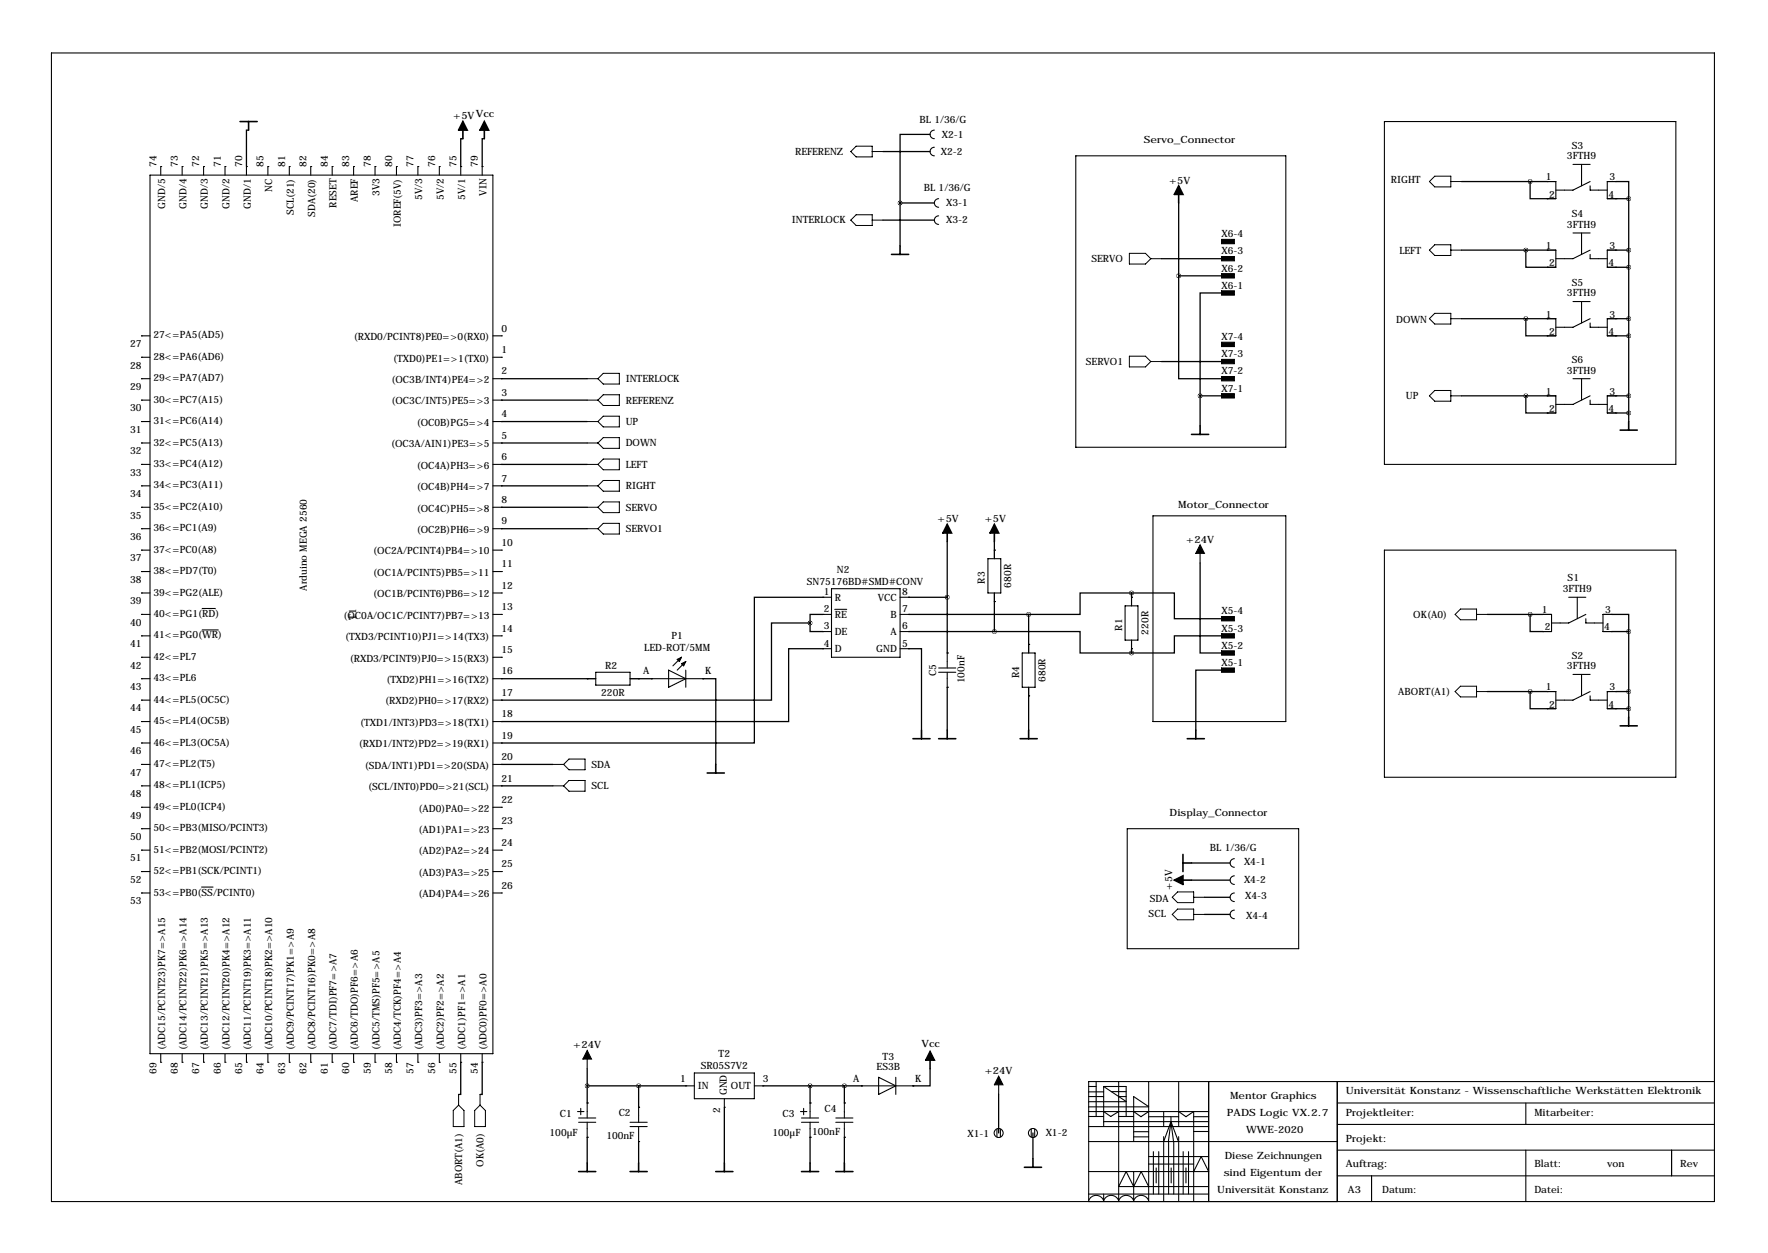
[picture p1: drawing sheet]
<svg xmlns="http://www.w3.org/2000/svg" width="419mm" height="297mm" viewBox="0 0 419 297" stroke-linecap="round" stroke-linejoin="round" font-family="sans-serif">
<g fill="none" stroke="#000" stroke-width=".25">
<path d="M12.2 12.6h394.2v272.2h-394.2zM38.1 39.5h.1M38.1 39.5v2M43.2 39.5h.1M43.2 39.5v2M48.3 39.5h.1M48.3 39.5v2M53.3 39.5h.1M53.3 39.5v2M58.4 39.5h.1M58.4 39.5v2M63.5 39.5h.1"/>
<path d="M63.5 39.5v2M68.6 39.5h.1M68.6 39.5v2M73.7 39.5h.1M73.7 39.5v2M78.7 39.5h.1M78.7 39.5v2M83.8 39.5h.1M83.8 39.5v2M88.9 39.5h.1M88.9 39.5v2M94 39.5h.1"/>
<path d="M94 39.5v2M99.1 39.5h.1M99.1 39.5v2M104.1 39.5h.1M104.1 39.5v2M109.2 39.5h.1M109.2 39.5v2M114.3 39.5h.1M114.3 39.5v2M221.5 30.8a1.02 1.02 0 0 0-1 1.1 1.02 1.02 0 0 0 1 1M221.5 34.9a1.02 1.02 0 0 0-1 1 1.02 1.02 0 0 0 1 1M255 36.9h49.8v69.1h-49.8z"/>
<path d="M328.2 28.8h69.1v81.3h-69.1zM372.9 39h4M374.9 39v5.1M35.6 41.5h81.2v208.3h-81.2zM222.5 47.1a1.02 1.02 0 0 0-1 1 1.02 1.02 0 0 0 1 1M222.5 51.2a1.02 1.02 0 0 0-1 1 1.02 1.02 0 0 0 1 1M366.8 43h.1M366.8 47.1h.1M366.8 59.3h.1M366.8 43h2v4.1h-2M366.8 59.3h2v4.1h-2M372.9 55.2h4"/>
<path d="M374.9 55.2v5.1M376.9 44.1v1h4.1M376.9 43l-4 2.1h-4.1M376.9 59.3l-4 2h-4.1M383 43h.1M383 47.1h.1M383 59.3h.1M383 43h-2v4.1h2M383 59.3h-2v4.1h2M33.5 79.6h.1M33.5 79.6h2.1M116.8 79.6h2.1"/>
<path d="M118.9 79.6h.1M366.8 63.4h.1M366.8 75.6h.1M366.8 79.6h.1M366.8 75.6h2v4h-2M372.9 71.5h4M374.9 71.5v5.1M376.9 60.3v1h4.1M376.9 76.6v1h4.1M376.9 75.6l-4 2h-4.1M383 63.4h.1M383 75.6h.1"/>
<path d="M383 79.6h.1M383 75.6h-2v4h2M33.5 99.9h.1M33.5 94.9h.1M33.5 89.8h.1M33.5 84.7h.1M33.5 99.9h2.1M33.5 94.9h2.1M33.5 89.8h2.1M33.5 84.7h2.1M116.8 99.9h2.1M116.8 94.9h2.1"/>
<path d="M116.8 89.8h2.1M116.8 84.7h2.1M118.9 99.9h.1M118.9 94.9h.1M118.9 89.8h.1M118.9 84.7h.1M366.8 93.8h.1M366.8 97.9h.1M366.8 93.8h2v4.1h-2M372.9 89.8h4M374.9 89.8v5.1M376.9 94.9v1h4.1"/>
<path d="M376.9 93.8l-4 2.1h-4.1M383 93.8h.1M383 97.9h.1M383 93.8h-2v4.1h2M33.5 105h.1M33.5 110.1h.1M33.5 115.2h.1M33.5 110.1h2.1M33.5 105h2.1M33.5 115.2h2.1M116.8 110.1h2.1M116.8 105h2.1"/>
<path d="M116.8 115.2h2.1M118.9 105h.1M118.9 110.1h.1M118.9 115.2h.1M33.5 135.5h.1M33.5 130.4h.1M33.5 125.3h.1M33.5 120.3h.1M33.5 130.4h2.1M33.5 120.3h2.1M33.5 125.3h2.1M33.5 135.5h2.1"/>
<path d="M116.8 130.4h2.1M116.8 120.3h2.1M116.8 125.3h2.1M116.8 135.5h2.1M118.9 120.3h.1M118.9 125.3h.1M118.9 130.4h.1M118.9 135.5h.1M197.1 139.6h16.3v16.2h-16.3zM234.2 132.4h3v8.2h-3zM235.7 130.4h.1M235.7 130.4v2"/>
<path d="M273.3 122.3h31.5v48.8h-31.5zM284.5 131.2v2.3M328.2 130.4h69.1v53.9h-69.1zM33.5 145.7h.1M33.5 140.6h.1M33.5 150.7h.1M33.5 155.8h.1M33.5 140.6h2.1M33.5 150.7h2.1M33.5 155.8h2.1M33.5 145.7h2.1M47.9 144.3h3.1"/>
<path d="M47.9 149.3h3.8M116.8 140.6h2.1M116.8 150.7h2.1M116.8 155.8h2.1M116.8 145.7h2.1M118.9 140.6h.1M118.9 150.7h.1M118.9 155.8h.1M118.9 145.7h.1M141.2 159.4h8.2v3h-8.2zM158.5 158.9l4.1 2-4.1 2zM160.5 156.3l1-.5-.5 1z"/>
<path d="M160.8 156.3l.5-.2-.3 .5M161.5 157.3l1.1-.5-.5 1zM161.5 155.8l-2 2M161.8 157.3l.5-.2-.2 .5M162.6 158.9v4M162.6 156.8l-2.1 2.1M195.1 141.6h.1M195.1 145.7h.1M195.1 149.7h.1M195.1 153.8h.1M195.1 145.7h2M195.1 149.7h2"/>
<path d="M195.1 141.6h2M195.1 153.8h2M197.9 144.5h2.8M213.4 145.7h2M213.4 149.7h2M213.4 141.6h2M213.4 153.8h2M215.4 141.6h.1M215.4 145.7h.1M215.4 149.7h.1M215.4 153.8h.1M222.5 159.4h4.1"/>
<path d="M222.5 158.4h4.1M224.5 154.8h.1M224.5 154.8v3.6M224.5 159.4v3.5M235.7 142.6h.1M235.7 140.6v2M242.3 154.8h3.1v8.1h-3.1zM243.8 152.8h.1M243.8 152.8v2M266.7 143.6h3v8.2h-3zM268.2 153.8h.1M268.2 141.6h.1"/>
<path d="M268.2 141.6v2M268.2 151.8v2M365.8 145.7h.1M365.8 149.7h.1M365.8 145.7h2v4h-2M371.9 141.6h4M372.9 159.9h4M373.9 141.6v5.1M374.9 159.9v5.1M375.9 145.7l-4 2h-4.1M375.9 146.7v1h4.1M382 145.7h.1"/>
<path d="M382 149.7h.1M382 145.7h-2v4h2M33.5 160.9h.1M33.5 166h.1M33.5 176.1h.1M33.5 171.1h.1M33.5 171.1h2.1M33.5 160.9h2.1M33.5 166h2.1M33.5 176.1h2.1M116.8 171.1h2.1M116.8 160.9h2.1"/>
<path d="M116.8 166h2.1M116.8 176.1h2.1M118.9 160.9h.1M118.9 166h.1M118.9 171.1h.1M118.9 176.1h.1M139.2 160.9h.1M139.2 160.9h2M149.4 160.9h2M151.4 160.9h.1M154.4 160.9h.1M154.4 160.9h12.2"/>
<path d="M166.6 160.9h.1M224.5 162.9h.1M243.8 165h.1M243.8 162.9v2.1M366.8 163.9h.1M366.8 168h.1M366.8 163.9h2v4.1h-2M376.9 163.9l-4 2.1h-4.1M376.9 165v1h4.1M383 163.9h.1M383 168h.1M383 163.9h-2v4.1h2"/>
<path d="M33.5 191.4h.1M33.5 186.3h.1M33.5 181.2h.1M33.5 196.5h.1M33.5 196.5h2.1M33.5 181.2h2.1M33.5 186.3h2.1M33.5 191.4h2.1M116.8 196.5h2.1M116.8 181.2h2.1M116.8 186.3h2.1M116.8 191.4h2.1"/>
<path d="M118.9 181.2h.1M118.9 186.3h.1M118.9 196.5h.1M118.9 191.4h.1M267.2 196.5h40.6v28.4h-40.6zM33.5 201.5h.1M33.5 206.6h.1M33.5 211.7h.1M33.5 211.7h2.1M33.5 206.6h2.1M33.5 201.5h2.1M47.8 210.3h2.7"/>
<path d="M116.8 211.7h2.1M116.8 206.6h2.1M116.8 201.5h2.1M118.9 211.7h.1M118.9 206.6h.1M118.9 201.5h.1M292.6 203.6a1.02 1.02 0 0 0-1 1 1.02 1.02 0 0 0 1 1M292.6 207.6a1.02 1.02 0 0 0-1 1 1.02 1.02 0 0 0 1 1.1M292.6 211.7a1.02 1.02 0 0 0-1 1 1.02 1.02 0 0 0 1 1M292.6 215.8a1.02 1.02 0 0 0-1 1 1.02 1.02 0 0 0 1 1M38.1 251.8h.1M38.1 249.8v2"/>
<path d="M43.2 251.8h.1M43.2 249.8v2M48.3 251.8h.1M48.3 249.8v2M53.3 251.8h.1M53.3 249.8v2M58.4 251.8h.1M58.4 249.8v2M63.5 251.8h.1M63.5 249.8v2M68.6 251.8h.1M68.6 249.8v2"/>
<path d="M73.7 251.8h.1M73.7 249.8v2M78.7 251.8h.1M78.7 249.8v2M83.8 251.8h.1M83.8 249.8v2M88.9 251.8h.1M88.9 249.8v2M94 251.8h.1M94 249.8v2M99.1 251.8h.1M99.1 249.8v2"/>
<path d="M104.1 251.8h.1M104.1 249.8v2M109.2 251.8h.1M109.2 249.8v2M114.3 251.8h.1M114.3 249.8v2M139.2 251.1v2.3M162.6 257.4h.1M162.6 257.4h2M164.6 254.4h14.2v6.1h-14.2zM178.8 257.4h2M180.8 257.4h.1"/>
<path d="M204.2 257.4h.1M204.2 257.4h12.2M208.3 255.4l4 2-4 2zM212.3 255.4v4M216.4 257.4h.1M236.7 257.2v2.2M258.1 257.6h1.7M258.1 260h3.5M258.1 258.8h3.5M259.8 256.4v8.3M261.6 257.6h5.4v7.1M261.6 257.6v9.5"/>
<path d="M261.6 257.6l5.4 3.5M263.4 258.8h3.6M265.2 256.4v28.4M265.2 260h1.8M272.3 256.4v28.4M279.4 256.4v10.7M286.5 256.4v28.4M317 256.4v28.4M406.4 256.4h-148.3v28.4M136.9 263.5h1.5M137.2 265h4M137.2 266.1h4"/>
<path d="M137.7 262.7v1.6M139.2 261.5h.1M139.2 269.6h.1M139.2 261.5v3.5M139.2 266.1v3.5M149.4 267.1h4M149.4 266.1h4M151.4 270.6h.1M151.4 262.5h.1M151.4 262.5v3.6M151.4 267.1v3.5M171.7 262.5h.1"/>
<path d="M171.7 260.5v2M189.7 263.5h1.6M190 265h4.1M190 266.1h4.1M190.5 262.7v1.6M192 261.5h.1M192 269.6h.1M192 261.5v3.5M192 266.1v3.5M198.1 265h4.1M198.1 266.1h4.1M200.2 269.6h.1"/>
<path d="M200.2 261.5h.1M200.2 261.5v3.5M200.2 266.1v3.5M236.3 267.7v1.8M237.1 267.7v1.8M244.4 267.7v1.8M245.3 267.7v1.8M258.1 262.4h14.2M258.1 263.5h28.4M258.1 270.6h58.9M258.1 277.7h28.4l-1.8-3.5-1.7 3.5M258.1 267.1h28.4"/>
<path d="M258.1 264.7h3.5M258.1 261.2h8.9M261.6 265.9h24.9M261.6 263.5l1.7 1.2 1.9-1.2M265.2 264.7h3.5M268.7 277.7v7.1M268.7 269.5h3.6M268.7 268.3h3.6M268.7 263.5l1.8 1.2 1.8-1.2M272.3 274.2h14.2M272.3 276h10.7M272.3 262.3l-3.6-2.3v10.6"/>
<path d="M272.3 264.7h7.1M273.4 273v10.1M274.1 276.9v3.5M274.7 273v10.1M275.8 263.5v3.6M275.8 269.5v15.3M277.6 265.9l-1.8 4.7M277.6 265.9l1.7 4.7M277.6 265.9l-.6 4.7v12.5M277.6 265.9l.6 4.7M277.6 264.7v1.3M277.6 276.9v3.5"/>
<path d="M278.2 270.6v12.5M279.4 269.5v15.3M279.4 263.5l1.7 1.2 1.9-1.2v21.3M280.5 273v10.1M281.1 276.9v3.5M281.7 273v10.1M283 264.7h3.5M283 268.2h3.5M317 266.6h89.4M317 272.7h89.4M317 261.5h89.4M317 278.8h89.4"/>
<path d="M325.1 278.8v6M361.7 261.5v5.1M361.7 272.7v12.1M396.2 272.7v6.1M258.1 283.1h28.4M258.1 284.6a1.88 1.88 0 0 1 1.8-1.2 1.88 1.88 0 0 1 1.7 1.2M261.6 283.1v1.7M261.6 284.6a1.88 1.88 0 0 1 1.8-1.2 1.88 1.88 0 0 1 1.8 1.2M265.2 284.6a1.88 1.88 0 0 1 1.8-1.2 1.88 1.88 0 0 1 1.7 1.2M268.8 284.6a1.88 1.88 0 0 1 1.7-1.2 1.88 1.88 0 0 1 1.8 1.2M272.3 281.3l-1.8-3.6-1.8 3.6-1.7-3.6-1.8 3.6h21.3"/>
<circle cx="236.7" cy="268.6" r="1.07"/>
<circle cx="244.9" cy="268.6" r="1.07"/>
</g>
<g fill="#000" stroke="#000" stroke-width=".25">
<path d="M289.6 56.8h3v1h-3zM289.6 68.9h3v1.1h-3zM289.6 64.9h3v1h-3zM289.6 60.8h3v1h-3zM289.6 93.3h3v1h-3zM289.6 89.3h3v1h-3zM289.6 85.2h3v1h-3zM289.6 81.1h3v1.1h-3zM284.5 129.1l1 2.1h-2zM289.6 158.4h3v1h-3zM289.6 154.3h3v1h-3zM289.6 150.2h3v1h-3z"/>
<path d="M289.6 146.2h3v1h-3zM139.2 249l1 2.1h-2zM236.7 255.1l1 2.1h-2z"/>
</g>
<g fill="none" stroke="#000" stroke-width=".38">
<path d="M56.9 28.8h4.1M58.9 28.8v2M109.7 30.8v2.1M114.8 30.8v2.1M213.4 58.3v2M279.4 46.1v2M211.3 60.3h4.1M386.1 99.9v2.1M282.4 103h4.1M284.5 101v2M384 102h4.1M224.5 126.4v2"/>
<path d="M235.7 126.4v2M216.4 175.1h4.1M218.4 173.1v2M222.5 175.1h4.1M224.5 173.1v2M241.8 175.1h4.1M243.8 173.1v2M281.4 175.1h4.1M283.5 173.1v2M384 172.1h4.1M386.1 170v2.1M167.6 183.2h4.1"/>
<path d="M169.7 181.2v2M280.4 204.6h2M280.4 202.6v4M280.4 208.6h2M220.5 251.3v2.1M137.2 277.7h4M139.2 275.7v2M149.4 277.7h4M151.4 275.7v2M169.7 277.7h4M171.7 275.7v2M190 277.7h4.1"/>
<path d="M192 275.7v2M198.1 277.7h4.1M200.2 275.7v2M242.8 276.7h4.1M244.9 274.7v2"/>
</g>
<path d="M109.7 28.8l1 2h-2zM114.8 28.8l1 2h-2zM279.4 44.1l1 2h-2zM224.5 124.3l1.1 2.1h-2.1zM235.7 124.3l1 2.1h-2zM278.4 208.6l2-1v2.1zM220.5 249.3l1 2h-2z" fill="#000" stroke="#000" stroke-width=".38"/>
<g fill="none" stroke="#000" stroke-width=".24">
<path d="M201.7 35.9l1.2-1.2h3.9v2.5h-3.9zM206.8 35.9h2.5M201.7 52.2l1.2-1.3h3.9v2.6h-3.9zM206.8 52.2h2.5M338.8 43l1.3-1.2h3.8v2.5h-3.8zM338.8 59.3l1.3-1.3h3.8v2.6h-3.8zM343.9 59.3h2.6M343.9 43h2.6M267.7 60.1h3.8l1.3 1.2-1.3 1.3h-3.8zM272.8 61.3h2.5M338.8 75.6l1.3-1.3h3.8v2.5h-3.8zM343.9 75.6h2.6"/>
<path d="M139.2 99.9h2.5M139.2 89.8h2.5M139.2 94.9h2.5M141.7 89.8l1.3-1.3h3.8v2.5h-3.8zM141.7 94.9l1.3-1.3h3.8v2.5h-3.8zM143 98.7h3.8v2.5h-3.8l-1.3-1.3zM267.7 84.4h3.8l1.3 1.3-1.3 1.3h-3.8zM272.8 85.7h2.5M338.8 93.8l1.3-1.2h3.8v2.5h-3.8zM343.9 93.8h2.6M139.2 105h2.5M139.2 110.1h2.5"/>
<path d="M139.2 115.2h2.5M141.7 105l1.3-1.3h3.8v2.6h-3.8zM141.7 115.2l1.3-1.3h3.8v2.5h-3.8zM143 108.8h3.8v2.6h-3.8l-1.3-1.3zM143 119h3.8v2.5h-3.8l-1.3-1.2zM139.2 120.3h2.5M139.2 125.3h2.5M143 124.1h3.8v2.5h-3.8l-1.3-1.3zM346.2 144.4h3.8v2.5h-3.8l-1.3-1.2zM350 145.7h2.6M134.9 179.9h3.8v2.6h-3.8l-1.3-1.3zM346.2 162.7h3.8v2.5h-3.8l-1.3-1.3z"/>
<path d="M350 163.9h2.6M131.1 181.2h2.5M131.1 186.3h2.5M133.6 186.3l1.3-1.3h3.8v2.6h-3.8zM277.9 212.7l1.2-1.3h3.9v2.6h-3.9zM277.9 216.8l1.2-1.3h3.9v2.5h-3.9zM283 212.7h2.5M283 216.8h2.5M108.7 259.4v2.6M113.8 259.4v2.6M107.4 263.3l1.3-1.3 1.3 1.3v3.8h-2.6zM112.5 263.3l1.3-1.3 1.3 1.3v3.8h-2.6z"/>
</g>
<g fill="none" stroke="#000" stroke-width=".3">
<path d="M58.9 30.8h-.5v8.7M109.7 32.9h-.5v6.6M114.8 32.9h-.5v6.6M209.3 35.9h11.2M220.5 31.9h-7.1v16.2M209.3 52.2h12.2M213.4 48.1h8.1M213.4 48.1v10.2M279.4 48.1v17.3M346.5 43h20.3M346.5 59.3h20.3M361.7 59.3v4.1h5.1"/>
<path d="M362.7 43v4.1h4.1M383 43h3.1v4.1M383 59.3h3.1M383 47.1h3.1M386.1 47.1v52.8M275.3 61.3h14.3M279.4 65.4v24.4h10.2M279.4 65.4h10.2M289.6 69.5h-5.1v24.3M346.5 75.6h20.3M361.7 75.6v4h5.1M383 75.6h3.1"/>
<path d="M383 63.4h3.1M383 79.6h3.1M118.9 99.9h20.3M118.9 89.8h20.3M118.9 94.9h20.3M275.3 85.7h14.3M284.5 93.8h5.1M284.5 93.8v7.2M346.5 93.8h20.3M361.7 93.8v4.1h5.1M383 93.8h3.1M383 97.9h3.1"/>
<path d="M118.9 105h20.3M118.9 110.1h20.3M118.9 115.2h20.3M118.9 120.3h20.3M118.9 125.3h20.3M224.5 128.4v26.4M235.7 128.4v2M284.5 133.5v21.3h5.1M192 147.7v2h3.1M192 147.7h-9.1v18.3h-64M195.1 145.7h-3.1v2M195.1 153.8h-8.2v17.3h-68"/>
<path d="M195.1 141.6h-16.3v34.5h-59.9M215.4 153.8h3v19.3M215.4 145.7h28.4M215.4 149.7h20.3M215.4 141.6h9.1M235.7 149.7h20.3v5.1h12.2M235.7 142.6v7.1M243.8 145.7v7.1M268.2 140.6h-12.2v5.1h-12.2M268.2 140.6h10.2v6.1h11.2M268.2 140.6v1M268.2 153.8v1"/>
<path d="M289.6 150.7h-11.2v4.1h-10.2M289.6 158.9h-6.1v14.2M352.6 145.7h13.2M362.7 145.7v4h3.1M382 145.7h4.1v4M382 149.7h4.1M386.1 149.7v20.3M118.9 160.9h20.3M151.4 160.9h3M166.6 160.9h3.1v20.3M224.5 162.9v10.2M243.8 165v8.1"/>
<path d="M352.6 163.9h14.2M362.7 163.9v4.1h4.1M383 163.9h3.1M383 168h3.1M118.9 181.2h12.2M118.9 186.3h12.2M282.4 204.6h9.2M282.4 208.6h9.2M285.5 212.7h6.1M285.5 216.8h6.1M109.2 251.8v7.6h-.5M114.3 251.8v7.6h-.5"/>
<path d="M139.2 253.4v8.1M139.2 257.4h23.4M151.4 257.4v5.1M180.8 257.4h23.4M192 257.4v4.1M200.2 257.4v4.1M220.5 253.4v4h-4.1M236.7 259.4v9.2M139.2 269.6v6.1M151.4 270.6v5.1M171.7 262.5v13.2M192 269.6v6.1"/>
<path d="M200.2 269.6v6.1M244.9 268.6v6.1"/>
</g>
<path d="M151.3 257.4a.05 .05 0 0 0 .1 0 .05 .05 0 0 0-.1 0zM192 257.4a.05 .05 0 0 0 .1 0 .05 .05 0 0 0-.1 0zM200.1 257.4a.05 .05 0 0 0 .1 0 .05 .05 0 0 0-.1 0zM213.3 48.1a.05 .05 0 0 0 .1 0 .05 .05 0 0 0-.1 0zM243.8 145.7a.05 .05 0 0 0 .1 0 .05 .05 0 0 0-.1 0zM224.5 141.6a.05 .05 0 0 0 .1 0 .05 .05 0 0 0-.1 0zM268.2 140.6a.05 .05 0 0 0 .1 0 .05 .05 0 0 0-.1 0zM268.2 154.8a.05 .05 0 0 0 .1 0 .05 .05 0 0 0-.1 0zM192 147.7a.05 .05 0 0 0 .1 0 .05 .05 0 0 0-.1 0zM284.4 93.8a.05 .05 0 0 0 .1 0 .05 .05 0 0 0-.1 0zM386 149.7a.05 .05 0 0 0 .1 0 .05 .05 0 0 0-.1 0zM386 163.9a.05 .05 0 0 0 .1 0 .05 .05 0 0 0-.1 0zM386 168a.05 .05 0 0 0 .1 0 .05 .05 0 0 0-.1 0zM386 93.8a.05 .05 0 0 0 .1 0 .05 .05 0 0 0-.1 0zM386 47.1a.05 .05 0 0 0 .1 0 .05 .05 0 0 0-.1 0zM386 59.3a.05 .05 0 0 0 .1 0 .05 .05 0 0 0-.1 0zM386 63.4a.05 .05 0 0 0 .1 0 .05 .05 0 0 0-.1 0zM386 75.6a.05 .05 0 0 0 .1 0 .05 .05 0 0 0-.1 0zM386 79.6a.05 .05 0 0 0 .1 0 .05 .05 0 0 0-.1 0zM386 97.9a.05 .05 0 0 0 .1 0 .05 .05 0 0 0-.1 0z" fill="#000" stroke="#000" stroke-width="1"/>
<g font-size="2.4">
<text x="107.4" y="28.3">+5VVcc</text>
<text x="218" y="29.1">BL 1/36/G</text>
<text x="223.3" y="32.6">X2-1</text>
<text x="271.2" y="34">Servo_Connector</text>
<text x="372.6" y="35.2">S3</text>
<text x="37.1" y="39.5" transform="rotate(-90 37.1 39.5)">74</text>
<text x="42.2" y="39.5" transform="rotate(-90 42.2 39.5)">73</text>
<text x="47.2" y="39.5" transform="rotate(-90 47.2 39.5)">72</text>
<text x="52.3" y="39.5" transform="rotate(-90 52.3 39.5)">71</text>
<text x="57.4" y="39.5" transform="rotate(-90 57.4 39.5)">70</text>
<text x="62.5" y="39.5" transform="rotate(-90 62.5 39.5)">85</text>
<text x="67.6" y="39.5" transform="rotate(-90 67.6 39.5)">81</text>
<text x="72.6" y="39.5" transform="rotate(-90 72.6 39.5)">82</text>
<text x="77.7" y="39.5" transform="rotate(-90 77.7 39.5)">84</text>
<text x="82.8" y="39.5" transform="rotate(-90 82.8 39.5)">83</text>
<text x="87.9" y="39.5" transform="rotate(-90 87.9 39.5)">78</text>
<text x="93" y="39.5" transform="rotate(-90 93 39.5)">80</text>
<text x="98" y="39.5" transform="rotate(-90 98 39.5)">77</text>
<text x="103.1" y="39.5" transform="rotate(-90 103.1 39.5)">76</text>
<text x="108.2" y="39.5" transform="rotate(-90 108.2 39.5)">75</text>
<text x="113.3" y="39.5" transform="rotate(-90 113.3 39.5)">79</text>
<text x="188.5" y="36.8">REFERENZ</text>
<text x="223" y="36.7">X2-2</text>
<text x="371.4" y="37.8">3FTH9</text>
<text x="64.5" y="45.4" transform="rotate(-90 64.5 45.4)">NC</text>
<text x="84.9" y="47.9" transform="rotate(-90 84.9 47.9)">AREF</text>
<text x="89.9" y="46.5" transform="rotate(-90 89.9 46.5)">3V3</text>
<text x="100.1" y="47.5" transform="rotate(-90 100.1 47.5)">5V/3</text>
<text x="105.2" y="47.5" transform="rotate(-90 105.2 47.5)">5V/2</text>
<text x="110.3" y="47.5" transform="rotate(-90 110.3 47.5)">5V/1</text>
<text x="115.3" y="46.4" transform="rotate(-90 115.3 46.4)">VIN</text>
<text x="219" y="45.4">BL 1/36/G</text>
<text x="277.1" y="43.5">+5V</text>
<text x="329.7" y="43.4">RIGHT</text>
<text x="366.5" y="42.8">1</text>
<text x="367.2" y="46.8">2</text>
<text x="381.3" y="46.8">4</text>
<text x="381.5" y="42.8">3</text>
<text x="39.1" y="49.5" transform="rotate(-90 39.1 49.5)">GND/5</text>
<text x="44.2" y="49.5" transform="rotate(-90 44.2 49.5)">GND/4</text>
<text x="49.3" y="49.5" transform="rotate(-90 49.3 49.5)">GND/3</text>
<text x="54.4" y="49.5" transform="rotate(-90 54.4 49.5)">GND/2</text>
<text x="59.5" y="49.5" transform="rotate(-90 59.5 49.5)">GND/1</text>
<text x="69.6" y="51" transform="rotate(-90 69.6 51)">SCL(21)</text>
<text x="74.7" y="51.4" transform="rotate(-90 74.7 51.4)">SDA(20)</text>
<text x="79.8" y="49.2" transform="rotate(-90 79.8 49.2)">RESET</text>
<text x="95" y="53.9" transform="rotate(-90 95 53.9)">IOREF(5V)</text>
<text x="187.7" y="52.8">INTERLOCK</text>
<text x="224.3" y="48.9">X3-1</text>
<text x="224.3" y="52.9">X3-2</text>
<text x="372.6" y="51.5">S4</text>
<text x="289.6" y="56.2">X6-4</text>
<text x="366.5" y="59">1</text>
<text x="371.4" y="54">3FTH9</text>
<text x="381.5" y="59">3</text>
<text x="258.7" y="62.2">SERVO</text>
<text x="289.6" y="64.4">X6-2</text>
<text x="289.6" y="60.3">X6-3</text>
<text x="331.7" y="60.1">LEFT</text>
<text x="367.2" y="63.1">2</text>
<text x="381.3" y="63.1">4</text>
<text x="289.6" y="68.4">X6-1</text>
<text x="371.4" y="70.3">3FTH9</text>
<text x="372.6" y="67.7">S5</text>
<text x="331" y="76.6">DOWN</text>
<text x="366.5" y="75.3">1</text>
<text x="381.5" y="75.3">3</text>
<text x="30.8" y="82.3">27</text>
<text x="36.4" y="80.2">27&lt;=PA5(AD5)</text>
<text x="83.9" y="80.6">(RXD0/PCINT8)PE0=&gt;0(RX0)</text>
<text x="118.9" y="83.7">1</text>
<text x="118.9" y="78.6">0</text>
<text x="289.6" y="80.6">X7-4</text>
<text x="367.2" y="79.4">2</text>
<text x="381.3" y="79.4">4</text>
<text x="30.8" y="87.4">28</text>
<text x="36.4" y="85.3">28&lt;=PA6(AD6)</text>
<text x="93.2" y="85.7">(TXD0)PE1=&gt;1(TX0)</text>
<text x="118.9" y="88.8">2</text>
<text x="257.4" y="86.5">SERVO1</text>
<text x="289.6" y="88.8">X7-2</text>
<text x="289.6" y="84.7">X7-3</text>
<text x="371.4" y="88.6">3FTH9</text>
<text x="372.6" y="86">S6</text>
<text x="30.8" y="92.5">29</text>
<text x="36.4" y="95.5">30&lt;=PC7(A15)</text>
<text x="36.4" y="90.4">29&lt;=PA7(AD7)</text>
<text x="92.8" y="95.9">(OC3C/INT5)PE5=&gt;3</text>
<text x="92.8" y="90.8">(OC3B/INT4)PE4=&gt;2</text>
<text x="118.9" y="93.8">3</text>
<text x="148.3" y="90.6">INTERLOCK</text>
<text x="148.3" y="95.7">REFERENZ</text>
<text x="289.6" y="92.8">X7-1</text>
<text x="333.2" y="94.7">UP</text>
<text x="366.5" y="93.6">1</text>
<text x="381.5" y="93.6">3</text>
<text x="30.8" y="97.5">30</text>
<text x="36.4" y="100.6">31&lt;=PC6(A14)</text>
<text x="98.8" y="101">(OC0B)PG5=&gt;4</text>
<text x="118.9" y="98.9">4</text>
<text x="148.3" y="100.8">UP</text>
<text x="367.2" y="97.6">2</text>
<text x="381.3" y="97.6">4</text>
<text x="30.8" y="102.6">31</text>
<text x="30.8" y="107.7">32</text>
<text x="36.4" y="105.6">32&lt;=PC5(A13)</text>
<text x="92.7" y="106">(OC3A/AIN1)PE3=&gt;5</text>
<text x="118.9" y="104">5</text>
<text x="148.3" y="105.8">DOWN</text>
<text x="30.8" y="112.8">33</text>
<text x="36.4" y="110.7">33&lt;=PC4(A12)</text>
<text x="98.8" y="111.1">(OC4A)PH3=&gt;6</text>
<text x="118.9" y="109.1">6</text>
<text x="148.3" y="110.9">LEFT</text>
<text x="30.8" y="117.9">34</text>
<text x="36.4" y="115.8">34&lt;=PC3(A11)</text>
<text x="98.8" y="116.2">(OC4B)PH4=&gt;7</text>
<text x="118.9" y="114.2">7</text>
<text x="118.9" y="119.2">8</text>
<text x="148.3" y="116">RIGHT</text>
<text x="30.8" y="122.9">35</text>
<text x="36.4" y="126">36&lt;=PC1(A9)</text>
<text x="36.4" y="120.9">35&lt;=PC2(A10)</text>
<text x="98.8" y="121.3">(OC4C)PH5=&gt;8</text>
<text x="118.9" y="124.3">9</text>
<text x="148.3" y="121.1">SERVO</text>
<text x="222.2" y="123.8">+5V</text>
<text x="233.4" y="123.8">+5V</text>
<text x="279.3" y="120.4">Motor_Connector</text>
<text x="30.8" y="128">36</text>
<text x="36.4" y="131">37&lt;=PC0(A8)</text>
<text x="88.5" y="131.4">(OC2A/PCINT4)PB4=&gt;10</text>
<text x="98.8" y="126.4">(OC2B)PH6=&gt;9</text>
<text x="118.9" y="129.4">10</text>
<text x="148.3" y="126.2">SERVO1</text>
<text x="281.2" y="128.6">+24V</text>
<text x="30.8" y="133.1">37</text>
<text x="36.4" y="136.1">38&lt;=PD7(T0)</text>
<text x="88.5" y="136.5">(OC1A/PCINT5)PB5=&gt;11</text>
<text x="118.9" y="134.5">11</text>
<text x="198.4" y="135.8">N2</text>
<text x="371.6" y="137.8">S1</text>
<text x="30.8" y="143.3">39</text>
<text x="30.8" y="138.2">38</text>
<text x="36.4" y="141.2">39&lt;=PG2(ALE)</text>
<text x="72.7" y="140" transform="rotate(-90 72.7 140)">Arduino MEGA 2560</text>
<text x="88.5" y="141.6">(OC1B/PCINT6)PB6=&gt;12</text>
<text x="118.9" y="139.6">12</text>
<text x="191.3" y="138.6">SN75176BD#SMD#CONV</text>
<text x="195.3" y="141.1">1</text>
<text x="197.9" y="142.4">R</text>
<text x="208.1" y="142.4">VCC</text>
<text x="213.9" y="141.1">8</text>
<text x="233.5" y="138.3" transform="rotate(-90 233.5 138.3)">R3</text>
<text x="239.7" y="139.3" transform="rotate(-90 239.7 139.3)">680R</text>
<text x="370.4" y="140.4">3FTH9</text>
<text x="30.8" y="148.3">40</text>
<text x="36.4" y="146.3">40&lt;=PG1(RD)</text>
<text x="81.4" y="146.7">(OC0A/OC1C/PCINT7)PB7=&gt;13</text>
<text x="84.4" y="147" transform="rotate(-90 84.4 147)">T1</text>
<text x="118.9" y="149.7">14</text>
<text x="118.9" y="144.6">13</text>
<text x="195.3" y="145.1">2</text>
<text x="195.3" y="149.2">3</text>
<text x="197.9" y="146.5">RE</text>
<text x="211.1" y="146.5">B</text>
<text x="213.9" y="145.1">7</text>
<text x="213.9" y="149.2">6</text>
<text x="266" y="149.5" transform="rotate(-90 266 149.5)">R1</text>
<text x="289.6" y="149.7">X5-3</text>
<text x="289.6" y="145.7">X5-4</text>
<text x="335" y="146.5">OK(A0)</text>
<text x="365.5" y="145.4">1</text>
<text x="366.2" y="149.5">2</text>
<text x="380.2" y="149.5">4</text>
<text x="380.5" y="145.4">3</text>
<text x="30.8" y="153.4">41</text>
<text x="36.4" y="151.4">41&lt;=PG0(WR)</text>
<text x="81.8" y="151.8">(TXD3/PCINT10)PJ1=&gt;14(TX3)</text>
<text x="118.9" y="154.8">15</text>
<text x="152.7" y="154.4">LED-ROT/5MM</text>
<text x="159.2" y="151.5">P1</text>
<text x="195.3" y="153.3">4</text>
<text x="197.9" y="150.5">DE</text>
<text x="197.9" y="154.6">D</text>
<text x="207.7" y="154.6">GND</text>
<text x="211.1" y="150.5">A</text>
<text x="213.9" y="153.3">5</text>
<text x="272.2" y="150.5" transform="rotate(-90 272.2 150.5)">220R</text>
<text x="289.6" y="153.8">X5-2</text>
<text x="30.8" y="158.5">42</text>
<text x="36.4" y="156.4">42&lt;=PL7</text>
<text x="36.4" y="161.5">43&lt;=PL6</text>
<text x="82.9" y="156.8">(RXD3/PCINT9)PJ0=&gt;15(RX3)</text>
<text x="91.6" y="161.9">(TXD2)PH1=&gt;16(TX2)</text>
<text x="118.9" y="159.9">16</text>
<text x="143.5" y="158.7">R2</text>
<text x="152.5" y="159.9">A</text>
<text x="167.1" y="159.9">K</text>
<text x="221.9" y="160.2" transform="rotate(-90 221.9 160.2)">C5</text>
<text x="228.6" y="162" transform="rotate(-90 228.6 162)">100nF</text>
<text x="241.6" y="160.7" transform="rotate(-90 241.6 160.7)">R4</text>
<text x="247.8" y="161.6" transform="rotate(-90 247.8 161.6)">680R</text>
<text x="289.6" y="157.8">X5-1</text>
<text x="371.4" y="158.7">3FTH9</text>
<text x="372.6" y="156.1">S2</text>
<text x="30.8" y="163.6">43</text>
<text x="36.4" y="166.6">44&lt;=PL5(OC5C)</text>
<text x="91.3" y="167">(RXD2)PH0=&gt;17(RX2)</text>
<text x="118.9" y="165">17</text>
<text x="142.5" y="164.9">220R</text>
<text x="331.5" y="164.8">ABORT(A1)</text>
<text x="366.5" y="163.7">1</text>
<text x="367.2" y="167.8">2</text>
<text x="381.3" y="167.8">4</text>
<text x="381.5" y="163.7">3</text>
<text x="30.8" y="168.7">44</text>
<text x="30.8" y="173.7">45</text>
<text x="36.4" y="171.7">45&lt;=PL4(OC5B)</text>
<text x="85.3" y="172.1">(TXD1/INT3)PD3=&gt;18(TX1)</text>
<text x="118.9" y="170">18</text>
<text x="30.8" y="178.8">46</text>
<text x="36.4" y="176.8">46&lt;=PL3(OC5A)</text>
<text x="85.1" y="177.2">(RXD1/INT2)PD2=&gt;19(RX1)</text>
<text x="118.9" y="175.1">19</text>
<text x="30.8" y="183.9">47</text>
<text x="36.4" y="181.8">47&lt;=PL2(T5)</text>
<text x="86.5" y="182.2">(SDA/INT1)PD1=&gt;20(SDA)</text>
<text x="118.9" y="180.2">20</text>
<text x="118.9" y="185.3">21</text>
<text x="140.2" y="182">SDA</text>
<text x="30.8" y="189">48</text>
<text x="36.4" y="186.9">48&lt;=PL1(ICP5)</text>
<text x="87.3" y="187.3">(SCL/INT0)PD0=&gt;21(SCL)</text>
<text x="118.9" y="190.4">22</text>
<text x="140.2" y="187.1">SCL</text>
<text x="30.8" y="194.1">49</text>
<text x="36.4" y="192">49&lt;=PL0(ICP4)</text>
<text x="36.4" y="197.1">50&lt;=PB3(MISO/PCINT3)</text>
<text x="99.2" y="197.5">(AD1)PA1=&gt;23</text>
<text x="99.2" y="192.4">(AD0)PA0=&gt;22</text>
<text x="118.9" y="195.4">23</text>
<text x="277.3" y="193.5">Display_Connector</text>
<text x="30.8" y="199.1">50</text>
<text x="36.4" y="202.2">51&lt;=PB2(MOSI/PCINT2)</text>
<text x="99.2" y="202.6">(AD2)PA2=&gt;24</text>
<text x="118.9" y="200.5">24</text>
<text x="286.8" y="201.9">BL 1/36/G</text>
<text x="30.8" y="204.2">51</text>
<text x="30.8" y="209.3">52</text>
<text x="36.4" y="207.2">52&lt;=PB1(SCK/PCINT1)</text>
<text x="99.2" y="207.6">(AD3)PA3=&gt;25</text>
<text x="118.9" y="205.6">25</text>
<text x="294.9" y="205.1">X4-1</text>
<text x="294.9" y="209.4">X4-2</text>
<text x="30.8" y="214.4">53</text>
<text x="36.4" y="212.3">53&lt;=PB0(SS/PCINT0)</text>
<text x="99.2" y="212.7">(AD4)PA4=&gt;26</text>
<text x="118.9" y="210.7">26</text>
<text x="272.5" y="213.8">SDA</text>
<text x="277.9" y="210.9" transform="rotate(-90 277.9 210.9)">+5V</text>
<text x="295.1" y="213.2">X4-3</text>
<text x="272.3" y="217.4">SCL</text>
<text x="295.4" y="217.8">X4-4</text>
<text x="39.1" y="249" transform="rotate(-90 39.1 249)">(ADC15/PCINT23)PK7=&gt;A15</text>
<text x="44.2" y="249" transform="rotate(-90 44.2 249)">(ADC14/PCINT22)PK6=&gt;A14</text>
<text x="49.3" y="249" transform="rotate(-90 49.3 249)">(ADC13/PCINT21)PK5=&gt;A13</text>
<text x="54.4" y="249" transform="rotate(-90 54.4 249)">(ADC12/PCINT20)PK4=&gt;A12</text>
<text x="59.5" y="249" transform="rotate(-90 59.5 249)">(ADC11/PCINT19)PK3=&gt;A11</text>
<text x="64.5" y="249" transform="rotate(-90 64.5 249)">(ADC10/PCINT18)PK2=&gt;A10</text>
<text x="69.6" y="249" transform="rotate(-90 69.6 249)">(ADC9/PCINT17)PK1=&gt;A9</text>
<text x="74.7" y="249" transform="rotate(-90 74.7 249)">(ADC8/PCINT16)PK0=&gt;A8</text>
<text x="79.8" y="249" transform="rotate(-90 79.8 249)">(ADC7/TDI)PF7=&gt;A7</text>
<text x="84.9" y="249" transform="rotate(-90 84.9 249)">(ADC6/TDO)PF6=&gt;A6</text>
<text x="89.9" y="249" transform="rotate(-90 89.9 249)">(ADC5/TMS)PF5=&gt;A5</text>
<text x="95" y="249" transform="rotate(-90 95 249)">(ADC4/TCK)PF4=&gt;A4</text>
<text x="100.1" y="249" transform="rotate(-90 100.1 249)">(ADC3)PF3=&gt;A3</text>
<text x="105.2" y="249" transform="rotate(-90 105.2 249)">(ADC2)PF2=&gt;A2</text>
<text x="110.3" y="249" transform="rotate(-90 110.3 249)">(ADC1)PF1=&gt;A1</text>
<text x="115.3" y="249" transform="rotate(-90 115.3 249)">(ADC0)PF0=&gt;A0</text>
<text x="135.9" y="248.5">+24V</text>
<text x="170.4" y="250.6">T2</text>
<text x="209.2" y="251.3">T3</text>
<text x="218.4" y="248.3">Vcc</text>
<text x="37.1" y="254.5" transform="rotate(-90 37.1 254.5)">69</text>
<text x="42.2" y="254.5" transform="rotate(-90 42.2 254.5)">68</text>
<text x="47.2" y="254.5" transform="rotate(-90 47.2 254.5)">67</text>
<text x="52.3" y="254.5" transform="rotate(-90 52.3 254.5)">66</text>
<text x="57.4" y="254.5" transform="rotate(-90 57.4 254.5)">65</text>
<text x="62.5" y="254.5" transform="rotate(-90 62.5 254.5)">64</text>
<text x="67.6" y="254.5" transform="rotate(-90 67.6 254.5)">63</text>
<text x="72.6" y="254.5" transform="rotate(-90 72.6 254.5)">62</text>
<text x="77.7" y="254.5" transform="rotate(-90 77.7 254.5)">61</text>
<text x="82.8" y="254.5" transform="rotate(-90 82.8 254.5)">60</text>
<text x="87.9" y="254.5" transform="rotate(-90 87.9 254.5)">59</text>
<text x="93" y="254.5" transform="rotate(-90 93 254.5)">58</text>
<text x="98" y="254.5" transform="rotate(-90 98 254.5)">57</text>
<text x="103.1" y="254.5" transform="rotate(-90 103.1 254.5)">56</text>
<text x="108.2" y="254.5" transform="rotate(-90 108.2 254.5)">55</text>
<text x="113.3" y="254.5" transform="rotate(-90 113.3 254.5)">54</text>
<text x="161.2" y="256.4">1</text>
<text x="166.1" y="253.4">SR05S7V2</text>
<text x="180.8" y="256.4">3</text>
<text x="202.2" y="256.4">A</text>
<text x="207.8" y="253.7">ES3B</text>
<text x="216.9" y="256.4">K</text>
<text x="233.4" y="254.6">+24V</text>
<text x="165.4" y="258">IN</text>
<text x="170.7" y="263.8" transform="rotate(-90 170.7 263.8)">2</text>
<text x="172.3" y="259.7" transform="rotate(-90 172.3 259.7)">GND</text>
<text x="173.3" y="258">OUT</text>
<text x="195.4" y="263.6">C4</text>
<text x="291.6" y="260.5">Mentor Graphics</text>
<text x="319" y="259.4">Universität Konstanz - Wissenschaftliche Werkstätten Elektronik</text>
<text x="130.3" y="269.2">100µF</text>
<text x="132.7" y="264.8">C1</text>
<text x="146.7" y="264.7">C2</text>
<text x="183.1" y="269.2">100µF</text>
<text x="185.5" y="264.8">C3</text>
<text x="192.5" y="269.1">100nF</text>
<text x="229.3" y="269.6">X1-1</text>
<text x="247.9" y="269.4">X1-2</text>
<text x="290.8" y="264.5">PADS Logic VX.2.7</text>
<text x="295.4" y="268.6">WWE-2020</text>
<text x="319" y="264.5">Projektleiter:</text>
<text x="363.7" y="264.5">Mitarbeiter:</text>
<text x="143.7" y="270.1">100nF</text>
<text x="290.3" y="274.7">Diese Zeichnungen</text>
<text x="319" y="270.6">Projekt:</text>
<text x="109.5" y="280.9" transform="rotate(-90 109.5 280.9)">ABORT(A1)</text>
<text x="114.6" y="276.6" transform="rotate(-90 114.6 276.6)">OK(A0)</text>
<text x="290.1" y="278.8">sind Eigentum der</text>
<text x="319" y="276.7">Auftrag:</text>
<text x="363.7" y="276.7">Blatt:</text>
<text x="381" y="276.7">von</text>
<text x="398.3" y="276.7">Rev</text>
<text x="288.5" y="282.8">Universität Konstanz</text>
<text x="319.5" y="282.8">A3</text>
<text x="327.7" y="282.8">Datum:</text>
<text x="363.7" y="282.8">Datei:</text>
</g>
</svg>
